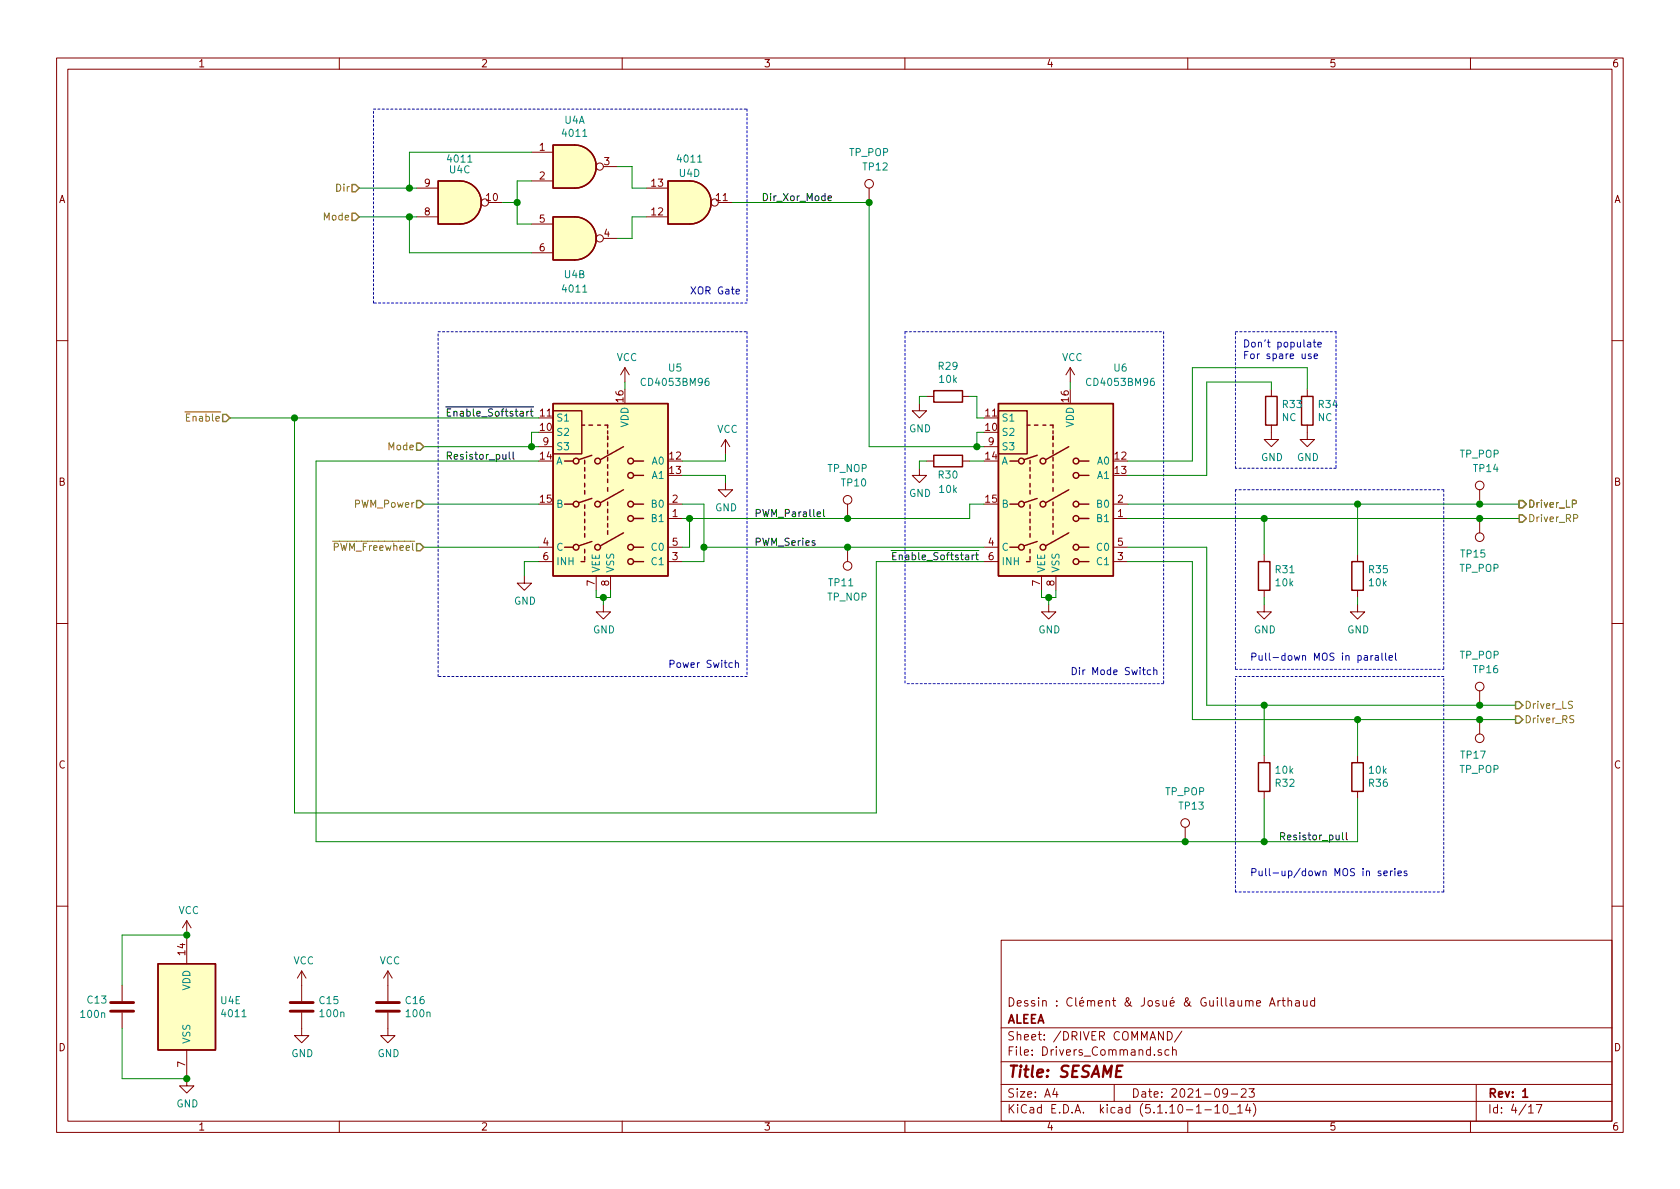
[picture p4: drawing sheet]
<svg xmlns="http://www.w3.org/2000/svg" width="297mm" height="210mm" viewBox="0 0 297 210" stroke-linecap="round" stroke-linejoin="round" font-family="sans-serif">
<g fill="none" stroke="#840000" stroke-width=".18">
<path d="M10 10.3h277v189.9h-277zM12 12.2h273v186.1h-273zM60 10.3v1.9M110 10.3v1.9M160 10.3v1.9M210 10.3v1.9M260 10.3v1.9M73.7 38.3h3.8M73.7 33.3h3.8M86.4 35.8h2.5M94 26.9h3.8M94 32h3.8"/>
<path d="M94 39.6h3.8M106.7 29.5h2.5M114.3 38.3h3.8M114.3 33.3h3.8M127 35.8h2.5M153.7 33.3v2.5M94 44.7h3.8M106.7 42.2h2.5M10 60.2h2M95.2 79h2.6M110.5 65l-.8 1.3M110.5 65v2.6"/>
<path d="M110.5 65l.8 1.3M128.3 77.7l-.8 1.3M128.3 77.7v2.6M128.3 77.7l.7 1.3M162.6 71.4v1.2h1.2l-1.2 1.3-1.3-1.3h1.3M163.8 70.1h1.3M170.2 70.1h1.2M174 79h2.5M189.2 65l-.7 1.3M189.2 65v2.6M189.2 65l.8 1.3M224.8 75.2v2.5h1.3l-1.3 1.3-1.3-1.3h1.3"/>
<path d="M224.8 68.8v1.3M231.1 75.2v2.5h1.3l-1.3 1.3-1.2-1.3h1.2M231.1 68.8v1.3M285 60.2h2M95.2 99.3h2.6M95.2 96.8h2.6M118.1 91.7h2.5M118.1 89.1h2.5M118.1 99.3h2.5M118.1 96.8h2.5M128.3 85.3v1.3h1.2l-1.2 1.3-1.3-1.3h1.3M149.9 89.1v2.6"/>
<path d="M149.9 96.8v2.5M162.6 82.8v1.3h1.2l-1.2 1.2-1.3-1.2h1.3M163.8 81.5h1.3M170.2 81.5h1.2M174 99.3h2.5M174 96.8h2.5M196.8 91.7h2.6M196.8 89.1h2.6M196.8 99.3h2.6M196.8 96.8h2.6M223.5 98v1.3M240 98v1.3"/>
<path d="M261.6 86.6v2.5M261.6 91.7v2.5M10 110.3h2M92.7 101.8v1.3h1.3l-1.3 1.3-1.3-1.3h1.3M105.4 101.8v2.6M106.7 106.9v1.3h1.2l-1.2 1.3-1.3-1.3h1.3M107.9 101.8v2.6M184.1 101.8v2.6M185.4 106.9v1.3h1.3l-1.3 1.3-1.3-1.3h1.3M186.7 101.8v2.6M223.5 106.9v1.3h1.3l-1.3 1.3-1.3-1.3h1.3M223.5 104.4v1.3"/>
<path d="M240 106.9v1.3h1.3l-1.3 1.3-1.2-1.3h1.2M240 104.4v1.3M285 110.3h2M223.5 133.6v1.3M223.5 139.9v1.3M240 133.6v1.3M240 139.9v1.3M261.6 122.2v2.5M261.6 127.2v2.6M209.5 146.3v2.5M10 160.2h2M21.6 174.2v2.8"/>
<path d="M21.6 179.1v2.8M33 162.8v7.6M33 162.8l-.7 1.3M33 162.8l.8 1.3M53.3 179.1v4h1.3l-1.3 1.3-1.2-1.3h1.2M53.3 171.7l-.7 1.3M53.3 171.7v5.3M53.3 171.7l.8 1.3M68.6 179.1v4h1.2l-1.2 1.3-1.3-1.3h1.3M68.6 171.7v5.3M68.6 171.7l-.8 1.3M68.6 171.7l.7 1.3"/>
<path d="M177 166.3h108v32h-108zM222.2 177.4l.7-.1-.1-.3-.4-.1-.2 .2v.7h.6M224.5 177.9l.4-1.5 .6 1.5M224.6 177.5h.7M226 176.9v1M226.4 176.9l-.3 .1-.1 .2M226.7 176.9h.5M226.9 176.4v1.3l.3 .2M227.7 177.1l.2-.2 .4 .1 .1 .9M227.7 176.4v1.5M229.1 177h.6v.9M229.7 177.3l-.5 .1-.2 .2 .1 .2 .1 .1 .5-.1"/>
<path d="M230.5 176.9v.9l.4 .1 .2-.1M231.1 176.9v1M232.4 177l-.4-.1-.3 .3 .1 .6 .2 .1 .4-.1M232.4 176.4v1.5M285 160.2h2M33 185.7v6.3h1.3l-1.3 1.3-1.3-1.3h1.3M60 198.3v1.9M110 198.3v1.9M160 198.3v1.9M177 194.8h108M177 191.8h108M177 187.8h108"/>
<path d="M177 181.8h108M186.5 192.5l-.4 1h1M186.8 193v1M197 191.8v3M205.3 185.7a.37 .37 0 0 0-.6 .1l.1 .2 .5 .2 .1 .1-.2 .3-.5-.1M206.4 182.4a.76 .76 0 0 1 .9 .8 .76 .76 0 0 1-.9 .7zM206.7 185.7l-.5-.1-.2 .3v.6l.2 .1 .5-.1M207.3 185.7h.1a.37 .37 0 0 1 .6 .1v.8M207.3 185.1v1.5M209 182.3l-1.3 2M210 198.3v1.9M213 196.3h1.2"/>
<path d="M214.8 195.8l.4-.5v1.5M214.8 196.8h.9M216.4 195.5l.3-.2a.94 .94 0 0 1 0 1.5l-.4-.3v-.6zM217 193.2l-.1 .2a.48 .48 0 0 1-.6-.1v-.6a.48 .48 0 0 1 .6-.1l.1 .1a1.19 1.19 0 0 1-.2 1.2l-.5 .1M217.4 197h1.1M217.7 193.5h1.1M218.8 195.8l.5-.5v1.5M218.8 196.8h.9M219.5 192.7l.2-.2h.3l.3 .2v.3v.2l-.9 .8h.9M220.6 195.2l-.4 1.1h1M220.8 192.5h1l-.5 .6 .4 .1v.7l-.2 .1-.7-.1M221 195.8v1"/>
<path d="M221.6 195.1a1.71 1.71 0 0 1 0 2.3M260 198.3v1.9M261 191.8v6.5M270.3 195.8l.4-.5v1.5M270.3 196.8h.8M271.6 195.3h1l-.6 1.5"/>
<circle cx="85.7" cy="35.8" r=".63"/>
<circle cx="106" cy="29.5" r=".63"/>
<circle cx="126.4" cy="35.8" r=".63"/>
<circle cx="153.7" cy="32.5" r=".76"/>
<circle cx="106" cy="42.2" r=".63"/>
<circle cx="149.9" cy="88.4" r=".76"/>
<circle cx="261.6" cy="85.8" r=".76"/>
<circle cx="261.6" cy="95" r=".76"/>
<circle cx="149.9" cy="100.1" r=".76"/>
<circle cx="261.6" cy="121.4" r=".76"/>
<circle cx="261.6" cy="130.6" r=".76"/>
<circle cx="209.5" cy="145.5" r=".76"/>
</g>
<path d="M269.2 193l.5-.5v1.5M269.2 194h.9" fill="none" stroke="#840000" stroke-width=".3"/>
<g fill="#ffffc2" stroke="#ffffc2" stroke-width=".18">
<path d="M27.9 170.4h10.2v15.3h-10.2z"/>
<path d="M176.5 71.4h20.3v30.4h-20.3z"/>
<path d="M121.9 32a3.8 3.8 0 0 1 3.8 3.8 3.8 3.8 0 0 1-3.8 3.8z"/>
<path d="M118.1 32h3.8v7.6h-3.8z"/>
<path d="M81.3 32a3.8 3.8 0 0 1 3.8 3.8 3.8 3.8 0 0 1-3.8 3.8z"/>
<path d="M77.5 32h3.8v7.6h-3.8z"/>
<path d="M101.6 25.6a3.8 3.8 0 0 1 3.8 3.9 3.8 3.8 0 0 1-3.8 3.8z"/>
<path d="M97.8 25.6h3.8v7.7h-3.8z"/>
<path d="M101.6 38.3a3.8 3.8 0 0 1 3.8 3.9 3.8 3.8 0 0 1-3.8 3.8z"/>
<path d="M97.8 38.3h3.8v7.7h-3.8z"/>
<path d="M97.8 71.4h20.3v30.4h-20.3z"/>
</g>
<g fill="none" stroke="#840000" stroke-width=".25">
<path d="M77.5 32h3.8a3.8 3.8 0 0 1 3.8 3.8 3.8 3.8 0 0 1-3.8 3.8h-3.8zM97.8 25.6h3.8a3.8 3.8 0 0 1 3.8 3.9 3.8 3.8 0 0 1-3.8 3.8h-3.8zM97.8 38.3h3.8a3.8 3.8 0 0 1 3.8 3.9 3.8 3.8 0 0 1-3.8 3.8h-3.8zM118.1 32h3.8a3.8 3.8 0 0 1 3.8 3.8 3.8 3.8 0 0 1-3.8 3.8h-3.8zM97.8 71.4h20.3v30.4h-20.3zM97.8 72.6h5.1v7.7h-5.1zM102.9 75.2h.5M104.1 75.2h.7M105.7 75.2h.5M106.9 75.2h.5v.5M107.4 76.2v.5M107.4 77.1v.6"/>
<path d="M107.4 78.4v.6M107.4 79.6v.7M110.2 79l-4 2.3M165.1 69.1h5.1v2h-5.1zM176.5 71.4h20.3v30.4h-20.3zM176.5 72.6h5.1v7.7h-5.1zM181.6 75.2h.5M182.9 75.2h.6M184.4 75.2h.5M185.7 75.2h.5v.5M186.2 76.2v.5M186.2 77.1v.6"/>
<path d="M186.2 78.4v.6M186.2 79.6v.7M189 79l-4.1 2.3M223.8 70.1h2v5.1h-2zM230.1 70.1h2.1v5.1h-2.1zM99.8 96.8h1.5M99.8 89.1h1.5M99.8 81.5h1.5M102.7 99.3h.7M103.4 81.4v.6M103.4 82.7v.6M103.4 83.9v.7"/>
<path d="M103.4 85.5v.6M103.4 86.7v.7M103.4 89.3v.6M103.4 90.5v.7M103.4 91.8v.7M103.4 93.1v.6M103.4 94.4v.6M103.4 97.1v.7M103.4 98.4v.7M104.6 95.8l-2.2 .7M104.6 88.1l-2.2 .8M104.6 80.5l-2.2 .8"/>
<path d="M107.4 80.9v.6M107.4 82.2v.6M107.4 83.4v.7M107.4 84.7v.6M107.4 86.2v.7M107.4 88.8v.6M107.4 90v.7M107.4 91.3v.6M107.4 92.6v.6M107.4 93.8v.7M110.2 94.2l-4 2.3M110.2 86.6l-4 2.3"/>
<path d="M112 96.8h1.8M112 89.1h1.8M112 81.5h1.8M112 99.3h1.8M112 91.7h1.8M112 84.1h1.8M165.1 80.5h5.1v2h-5.1zM178.6 96.8h1.5M178.6 89.1h1.5M178.6 81.5h1.5M181.5 99.3h.6M182.1 81.4v.6"/>
<path d="M182.1 82.7v.6M182.1 83.9v.7M182.1 85.5v.6M182.1 86.7v.7M182.1 89.3v.6M182.1 90.5v.7M182.1 91.8v.7M182.1 93.1v.6M182.1 94.4v.6M182.1 97.1v.7M182.1 98.4v.7M183.4 95.8l-2.3 .7"/>
<path d="M183.4 88.1l-2.3 .8M183.4 80.5l-2.3 .8M186.2 80.9v.6M186.2 82.2v.6M186.2 83.4v.7M186.2 84.7v.6M186.2 86.2v.7M186.2 88.8v.6M186.2 90v.7M186.2 91.3v.6M186.2 92.6v.6M186.2 93.8v.7"/>
<path d="M189 94.2l-4.1 2.3M189 86.6l-4.1 2.3M190.8 96.8h1.7M190.8 89.1h1.7M190.8 81.5h1.7M190.8 99.3h1.7M190.8 91.7h1.7M190.8 84.1h1.7M222.5 99.3h2v5.1h-2zM239 99.3h2v5.1h-2zM222.5 134.9h2v5h-2zM239 134.9h2v5h-2z"/>
<path d="M27.9 170.4h10.2v15.3h-10.2z"/>
<circle cx="101.9" cy="81.5" r=".51"/>
<circle cx="101.9" cy="89.1" r=".51"/>
<circle cx="101.9" cy="96.8" r=".51"/>
<circle cx="105.7" cy="81.5" r=".51"/>
<circle cx="105.7" cy="89.1" r=".51"/>
<circle cx="105.7" cy="96.8" r=".51"/>
<circle cx="111.5" cy="91.7" r=".51"/>
<circle cx="111.5" cy="81.5" r=".51"/>
<circle cx="111.5" cy="84.1" r=".51"/>
<circle cx="111.5" cy="99.3" r=".51"/>
<circle cx="111.5" cy="89.1" r=".51"/>
<circle cx="111.5" cy="96.8" r=".51"/>
<circle cx="180.6" cy="96.8" r=".51"/>
<circle cx="180.6" cy="89.1" r=".51"/>
<circle cx="180.6" cy="81.5" r=".51"/>
<circle cx="184.4" cy="89.1" r=".51"/>
<circle cx="184.4" cy="81.5" r=".51"/>
<circle cx="184.4" cy="96.8" r=".51"/>
<circle cx="190.2" cy="96.8" r=".51"/>
<circle cx="190.2" cy="89.1" r=".51"/>
<circle cx="190.2" cy="84.1" r=".51"/>
<circle cx="190.2" cy="81.5" r=".51"/>
<circle cx="190.2" cy="99.3" r=".51"/>
<circle cx="190.2" cy="91.7" r=".51"/>
</g>
<path d="M19.6 178.8h4M19.6 177.3h4M51.3 178.8h4.1M51.3 177.3h4.1M66.5 178.8h4.1M66.5 177.3h4.1" fill="none" stroke="#840000" stroke-width=".51"/>
<g fill="none" stroke="#0000c2" stroke-width=".18" stroke-dasharray=".4 .4">
<path d="M66 19.3h66.1M132.1 19.3v34.3M66 53.6v-34.3M77.5 58.7h54.6M132.1 53.6h-66.1M132.1 58.7v60.9M160 58.7v62.2M160 58.7h45.7M205.7 58.7v62.2M218.4 58.7h17.8M236.2 58.7v24.1M218.4 82.8v-24.1"/>
<path d="M218.4 86.6v31.8M236.2 82.8h-17.8M255.3 86.6v31.8M255.3 86.6h-36.9M77.5 119.6v-60.9M132.1 119.6h-54.6M218.4 118.4h36.9M255.3 119.6h-36.9M205.7 120.9h-45.7M218.4 157.7v-38.1M255.3 157.7v-38.1M255.3 157.7h-36.9"/>
</g>
<g fill="none" stroke="#008400" stroke-width=".18">
<path d="M63.5 38.3h10.2M63.5 33.3h10.2M72.4 38.3v6.4h21.6M88.9 35.8h2.5M94 32h-2.6v7.6h2.6M94 26.9h-21.6v6.4M109.2 29.5h2.6v3.8h2.5M114.3 38.3h-2.5v3.9h-2.6M129.5 35.8h24.2v43.2h20.3M40.6 73.9h54.6M52.1 73.9v69.9h102.8v-44.5h19.1M74.9 79h20.3"/>
<path d="M95.2 76.4h-1.2v2.6M110.5 67.6v1.2M163.8 70.1h-1.2v1.3M171.4 70.1h1.3v3.8h1.3M174 76.4h-1.3v2.6M189.2 67.6v1.2M224.8 68.8v-1.2h-11.4v16.5h-14M231.1 68.8v-3.8h-20.3v16.5h-11.4M74.9 96.8h20.3M74.9 89.1h20.3M95.2 81.5h-39.3v67.3h184.1v-7.6M95.2 99.3h-2.5v2.5"/>
<path d="M120.6 89.1h3.9v10.2h-3.9M120.6 84.1h7.7v1.2M121.9 91.7v5.1h-1.3M124.5 96.8h49.5M128.3 80.3v1.2h-7.7M163.8 81.5h-1.2v1.3M171.4 81.5h2.6M174 89.1h-2.6v2.6h-50.8M199.4 96.8h14v27.9h54.6M199.4 91.7h69.2M199.4 89.1h69.2M199.4 99.3h11.4v27.9h57.2"/>
<path d="M223.5 91.7v6.3M240 89.1v8.9M105.4 104.4v1.3h2.5v-1.3M106.7 105.7v1.2M184.1 104.4v1.3h2.6v-1.3M185.4 105.7v1.2M223.5 105.7v1.2M240 105.7v1.2M223.5 124.7v8.9M240 127.2v6.4M223.5 141.2v7.6M33 165.3h-11.4v8.9"/>
<path d="M21.6 181.9v8.8h11.4"/>
</g>
<path d="M62.2 37.7h.7l.6 .6-.6 .7h-.7zM62.2 32.6h.7l.6 .7-.6 .6h-.7zM39.4 73.3h.6l.6 .6-.6 .6h-.6zM73.7 78.4h.6l.6 .6-.6 .6h-.6zM73.7 96.1h.6l.6 .7-.6 .6h-.6zM73.7 88.5h.6l.6 .6-.6 .7h-.6zM268.6 91.1h.6l.7 .6-.7 .6h-.6zM268.6 88.5h.6l.7 .6-.7 .7h-.6zM268 124.1h.6l.6 .6-.6 .6h-.6zM268 126.6h.6l.6 .6-.6 .7h-.6z" fill="none" stroke="#848400" stroke-width=".25"/>
<path d="M32.7 72.8h1.1M58.8 95.7h1.3M278 89.1l.7-.1v-.4l-.2-.2h-.5v1.3M278.2 91.6h.6l.2-.2-.1-.3-.2-.1h-.5v1.2M278 124.1l-.5-.1-.1 .1-.1 .3 .1 .2 .5 .1 .1 .3-.2 .3-.5-.1M278.3 126.6l-.5-.1-.2 .2v.3l.6 .3 .1 .3-.3 .2h-.5" fill="none" stroke="#848400" stroke-width=".18"/>
<g fill="none" stroke="#000" stroke-width=".18">
<path d="M146.4 35l.6-.1v-.2l-.4-.1-.2 .2 .1 .6h.5M90 79.9v1.1l.2 .2M90.7 79.9v1.1l.2 .2M91.7 72h2.6M92 72.8h.5v.8M92.5 73l-.4 .1-.2 .2 .2 .3 .4-.1M93.1 72.7v.9M93.5 72.7l-.4 .3M93.8 72.7h.4M93.9 72.3v1.1l.3 .2M144.5 90.9l.6-.1-.1-.2-.3-.1-.2 .2 .1 .6h.4M145.6 90.1v1.1l.2 .2"/>
<path d="M170.4 97.4h2.7M170.7 98.2h.5l.1 .8M171.3 98.4l-.5 .1-.1 .2 .1 .3 .5-.1M171.9 98.1v.9M172.2 98.1l-.3 .3M172.5 98.1h.5M172.7 97.7v1.1l.3 .2M237.4 147.2v1.1l.2 .2M238 147.2v1.1l.2 .2"/>
</g>
<g fill="none" stroke="#0000c2" stroke-width=".18">
<path d="M130.1 51.6l.7-.1-.1-.3-.4-.1-.2 .2 .1 .6h.5M231.2 60.6h.5v.8M231.7 60.8l-.4 .1-.2 .2 .2 .3 .4-.1M231.8 62.6h-.3l-.2 .2 .1 .1 .4 .2v.3h-.5M232.2 60.5h.5M232.4 60.1v1.1l.3 .2M232.4 63l.6-.1-.1-.3h-.4l-.1 .2v.6h.5M233 60.9l.6-.1v-.2l-.4-.1-.2 .2 .1 .6h.5M129.5 117.2h-.4l-.2 .2 .1 .6h.5M130 117.3l.2-.1h.3l.1 .8M130 116.8v1.2M203.5 118.5h-.4l-.3 .2 .2 .5h.5"/>
<path d="M204 118.6l.2-.1h.3v.8M204 118v1.3M242.4 115.9v.9M242.7 115.9l-.3 .2M243.2 116h.5v.8M243.7 116.2l-.4 .1-.2 .2 .1 .2h.5M244.3 115.5v1.1l.2 .2M245 115.5v1.1l.2 .2M245.6 116.3l.6-.1v-.2l-.4-.1-.2 .2 .1 .6h.5M246.7 115.5v1.1l.2 .2M244.1 154.1l-.3-.1-.1 .2v.2l.4 .1v.3h-.4M244.7 154.4l.6-.1-.1-.2-.3-.1-.2 .2 .1 .6h.4"/>
<path d="M245.8 154v.9M246.2 154l-.3 .1-.1 .1M246.6 153.6v.1M246.6 154v.9M247.2 154.4l.6-.1-.1-.2-.4-.1-.1 .2v.6h.5M248.7 154.1l-.3-.1-.1 .2v.2l.4 .1v.3h-.4"/>
</g>
<g fill="#008400" stroke="#008400" stroke-width=".25">
<circle cx="106.7" cy="105.7" r=".51"/>
<circle cx="153.7" cy="35.8" r=".51"/>
<circle cx="124.5" cy="96.8" r=".51"/>
<circle cx="209.6" cy="148.8" r=".51"/>
<circle cx="94" cy="79" r=".51"/>
<circle cx="261.6" cy="127.2" r=".51"/>
<circle cx="172.7" cy="79" r=".51"/>
<circle cx="240" cy="89.1" r=".51"/>
<circle cx="121.9" cy="91.7" r=".51"/>
<circle cx="149.9" cy="96.8" r=".51"/>
<circle cx="223.5" cy="124.7" r=".51"/>
<circle cx="223.5" cy="91.7" r=".51"/>
<circle cx="149.9" cy="91.7" r=".51"/>
<circle cx="91.4" cy="35.8" r=".51"/>
<circle cx="72.4" cy="33.3" r=".51"/>
<circle cx="72.4" cy="38.3" r=".51"/>
<circle cx="240" cy="127.2" r=".51"/>
<circle cx="223.5" cy="148.8" r=".51"/>
<circle cx="261.6" cy="89.1" r=".51"/>
<circle cx="185.4" cy="105.7" r=".51"/>
<circle cx="33" cy="190.7" r=".51"/>
<circle cx="261.6" cy="91.7" r=".51"/>
<circle cx="33" cy="165.3" r=".51"/>
<circle cx="261.6" cy="124.7" r=".51"/>
<circle cx="52.1" cy="73.9" r=".51"/>
</g>
<text font-size="2.8" fill="#840000" x="178" y="190.5">Title: SESAME</text>
<g font-size="2.1" fill="#840000">
<text x="178" y="178">Dessin : Clément &amp; Josué &amp; Guillaume Arthaud</text>
<text x="178" y="184">Sheet: /DRIVER COMMAND/</text>
<text x="178" y="181">ALEEA</text>
<text x="178" y="186.7">File: Drivers_Command.sch</text>
<text x="178" y="196.9">KiCad E.D.A. kicad (5.1.10-1-10_14)</text>
<text x="178" y="194.1">Size: A4</text>
<text x="200" y="194.1">Date: 2021-09-23</text>
<text x="263" y="194.1">Rev: 1</text>
<text x="263" y="196.9">Id: 4/17</text>
</g>
<g font-size="1.8" fill="#840000">
<text x="35" y="11.9">1</text>
<text x="85" y="11.9">2</text>
<text x="135" y="11.9">3</text>
<text x="185" y="11.9">4</text>
<text x="235" y="11.9">5</text>
<text x="285" y="11.9">6</text>
<text x="95.4" y="26.7">1</text>
<text x="106.8" y="29.2">3</text>
<text x="10.4" y="35.9">A</text>
<text x="75.1" y="33">9</text>
<text x="86" y="35.6">10</text>
<text x="95.4" y="31.7">2</text>
<text x="115.2" y="33">13</text>
<text x="126.7" y="35.6">11</text>
<text x="285.4" y="35.9">A</text>
<text x="75.1" y="38.1">8</text>
<text x="95.4" y="39.4">5</text>
<text x="106.8" y="41.9">4</text>
<text x="115.2" y="38.1">12</text>
<text x="95.4" y="44.4">6</text>
<text x="110.2" y="71.1" transform="rotate(-90 110.2 71.1)">16</text>
<text x="189" y="71.1" transform="rotate(-90 189 71.1)">16</text>
<text x="95.6" y="76.2">10</text>
<text x="95.6" y="73.7">11</text>
<text x="174.3" y="76.2">10</text>
<text x="174.3" y="73.7">11</text>
<text x="95.6" y="81.3">14</text>
<text x="96" y="78.7">9</text>
<text x="118.4" y="81.3">12</text>
<text x="118.4" y="83.8">13</text>
<text x="174.3" y="81.3">14</text>
<text x="174.8" y="78.7">9</text>
<text x="197.2" y="81.3">12</text>
<text x="197.2" y="83.8">13</text>
<text x="10.4" y="85.9">B</text>
<text x="95.6" y="88.9">15</text>
<text x="118.9" y="88.9">2</text>
<text x="174.3" y="88.9">15</text>
<text x="197.6" y="88.9">2</text>
<text x="285.4" y="85.9">B</text>
<text x="118.9" y="91.4">1</text>
<text x="197.6" y="91.4">1</text>
<text x="96" y="96.5">4</text>
<text x="96" y="99.1">6</text>
<text x="118.9" y="99.1">3</text>
<text x="118.9" y="96.5">5</text>
<text x="174.8" y="96.5">4</text>
<text x="174.8" y="99.1">6</text>
<text x="197.6" y="99.1">3</text>
<text x="197.6" y="96.5">5</text>
<text x="105.2" y="103.6" transform="rotate(-90 105.2 103.6)">7</text>
<text x="107.7" y="103.6" transform="rotate(-90 107.7 103.6)">8</text>
<text x="183.9" y="103.6" transform="rotate(-90 183.9 103.6)">7</text>
<text x="186.4" y="103.6" transform="rotate(-90 186.4 103.6)">8</text>
<text x="10.4" y="135.9">C</text>
<text x="285.4" y="135.9">C</text>
<text x="32.8" y="168.9" transform="rotate(-90 32.8 168.9)">14</text>
<text x="10.4" y="185.9">D</text>
<text x="285.4" y="185.9">D</text>
<text x="32.8" y="188.7" transform="rotate(-90 32.8 188.7)">7</text>
<text x="35" y="199.9">1</text>
<text x="85" y="199.9">2</text>
<text x="135" y="199.9">3</text>
<text x="185" y="199.9">4</text>
<text x="235" y="199.9">5</text>
<text x="285" y="199.9">6</text>
</g>
<g font-size="1.8" fill="#008484">
<text x="99.8" y="21.9">U4A</text>
<text x="79.3" y="28.7">4011</text>
<text x="99.6" y="24.2">4011</text>
<text x="120" y="28.7">4011</text>
<text x="150.2" y="27.6">TP_POP</text>
<text x="79.5" y="30.7">U4C</text>
<text x="120.2" y="31.3">U4D</text>
<text x="152.7" y="30.1">TP12</text>
<text x="99.6" y="51.7">4011</text>
<text x="99.8" y="49.2">U4B</text>
<text x="109" y="63.8">VCC</text>
<text x="118.3" y="65.7">U5</text>
<text x="166" y="65.4">R29</text>
<text x="187.8" y="63.8">VCC</text>
<text x="197" y="65.7">U6</text>
<text x="113.8" y="68.2">CD4053BM96</text>
<text x="166.2" y="67.7">10k</text>
<text x="192.5" y="68.2">CD4053BM96</text>
<text x="98.3" y="77.1">S2</text>
<text x="98.3" y="74.5">S1</text>
<text x="111.1" y="75.6" transform="rotate(-90 111.1 75.6)">VDD</text>
<text x="126.8" y="76.5">VCC</text>
<text x="160.7" y="76.4">GND</text>
<text x="177" y="77.1">S2</text>
<text x="177" y="74.5">S1</text>
<text x="189.9" y="75.6" transform="rotate(-90 189.9 75.6)">VDD</text>
<text x="226.7" y="74.5">NC</text>
<text x="226.8" y="72.2">R33</text>
<text x="233" y="74.5">NC</text>
<text x="233.2" y="72.2">R34</text>
<text x="98.3" y="82.2">A</text>
<text x="98.3" y="79.6">S3</text>
<text x="115.3" y="82.2">A0</text>
<text x="146.3" y="83.5">TP_NOP</text>
<text x="177" y="82.2">A</text>
<text x="177" y="79.6">S3</text>
<text x="194.1" y="82.2">A0</text>
<text x="223" y="81.5">GND</text>
<text x="229.3" y="81.5">GND</text>
<text x="258.1" y="80.9">TP_POP</text>
<text x="260.6" y="83.5">TP14</text>
<text x="98.3" y="89.8">B</text>
<text x="115.3" y="84.7">A1</text>
<text x="115.3" y="89.8">B0</text>
<text x="148.9" y="86">TP10</text>
<text x="160.7" y="87.9">GND</text>
<text x="166" y="84.6">R30</text>
<text x="166.2" y="87.2">10k</text>
<text x="177" y="89.8">B</text>
<text x="194.1" y="84.7">A1</text>
<text x="194.1" y="89.8">B0</text>
<text x="115.3" y="92.3">B1</text>
<text x="126.4" y="90.4">GND</text>
<text x="194.1" y="92.3">B1</text>
<text x="98.3" y="97.4">C</text>
<text x="98.3" y="99.9">INH</text>
<text x="106" y="101.3" transform="rotate(-90 106 101.3)">VEE</text>
<text x="108.6" y="101.3" transform="rotate(-90 108.6 101.3)">VSS</text>
<text x="115.3" y="99.9">C1</text>
<text x="115.3" y="97.4">C0</text>
<text x="177" y="97.4">C</text>
<text x="177" y="99.9">INH</text>
<text x="184.8" y="101.3" transform="rotate(-90 184.8 101.3)">VEE</text>
<text x="187.3" y="101.3" transform="rotate(-90 187.3 101.3)">VSS</text>
<text x="194.1" y="99.9">C1</text>
<text x="194.1" y="97.4">C0</text>
<text x="225.6" y="101.4">R31</text>
<text x="242.1" y="101.4">R35</text>
<text x="258.1" y="101.1">TP_POP</text>
<text x="258.4" y="98.6">TP15</text>
<text x="90.9" y="106.9">GND</text>
<text x="146.3" y="106.2">TP_NOP</text>
<text x="146.6" y="103.7">TP11</text>
<text x="225.6" y="103.7">10k</text>
<text x="242.1" y="103.7">10k</text>
<text x="104.9" y="112">GND</text>
<text x="183.6" y="112">GND</text>
<text x="221.7" y="112">GND</text>
<text x="238.2" y="112">GND</text>
<text x="258.1" y="116.5">TP_POP</text>
<text x="260.6" y="119">TP16</text>
<text x="225.6" y="136.8">10k</text>
<text x="242.1" y="136.8">10k</text>
<text x="258.1" y="136.7">TP_POP</text>
<text x="258.4" y="134.2">TP17</text>
<text x="206.1" y="140.6">TP_POP</text>
<text x="208.6" y="143.2">TP13</text>
<text x="225.6" y="139.1">R32</text>
<text x="242.1" y="139.1">R36</text>
<text x="31.5" y="161.6">VCC</text>
<text x="51.9" y="170.5">VCC</text>
<text x="67.1" y="170.5">VCC</text>
<text x="15.5" y="177.5">C13</text>
<text x="33.7" y="175.2" transform="rotate(-90 33.7 175.2)">VDD</text>
<text x="39.1" y="177.6">U4E</text>
<text x="39.4" y="179.9">4011</text>
<text x="56.5" y="177.6">C15</text>
<text x="56.7" y="179.9">100n</text>
<text x="71.8" y="177.6">C16</text>
<text x="72" y="179.9">100n</text>
<text x="14.4" y="180">100n</text>
<text x="33.7" y="184.7" transform="rotate(-90 33.7 184.7)">VSS</text>
<text x="51.5" y="186.9">GND</text>
<text x="66.8" y="186.9">GND</text>
<text x="31.2" y="195.8">GND</text>
</g>
<g font-size="1.8" fill="#848400">
<text x="59.5" y="33.9">Dir</text>
<text x="57.4" y="39">Mode</text>
<text x="33.3" y="74.5">Enable</text>
<text x="68.8" y="79.6">Mode</text>
<text x="62.8" y="89.8">PWM_Power</text>
<text x="270.1" y="89.8">Driver_LP</text>
<text x="270.1" y="92.3">Driver_RP</text>
<text x="59.4" y="97.4">PWM_Freewheel</text>
<text x="269.5" y="125.3">Driver_LS</text>
<text x="269.5" y="127.9">Driver_RS</text>
</g>
<g font-size="1.8">
<text x="134.6" y="35.6">Dir_Xor_Mode</text>
<text x="78.7" y="73.7">Enable_Softstart</text>
<text x="78.7" y="81.3">Resistor_pull</text>
<text x="133.3" y="91.4">PWM_Parallel</text>
<text x="133.3" y="96.5">PWM_Series</text>
<text x="157.5" y="99.1">Enable_Softstart</text>
<text x="226.1" y="148.6">Resistor_pull</text>
</g>
<g font-size="1.8" fill="#0000c2">
<text x="121.9" y="52.1">XOR Gate</text>
<text x="219.7" y="61.4">Dont populate</text>
<text x="219.7" y="63.5">For spare use</text>
<text x="118.1" y="118.1">Power Switch</text>
<text x="189.2" y="119.4">Dir Mode Switch</text>
<text x="221" y="116.8">Pull-down MOS in parallel</text>
<text x="221" y="154.9">Pull-up/down MOS in series</text>
</g>
</svg>
